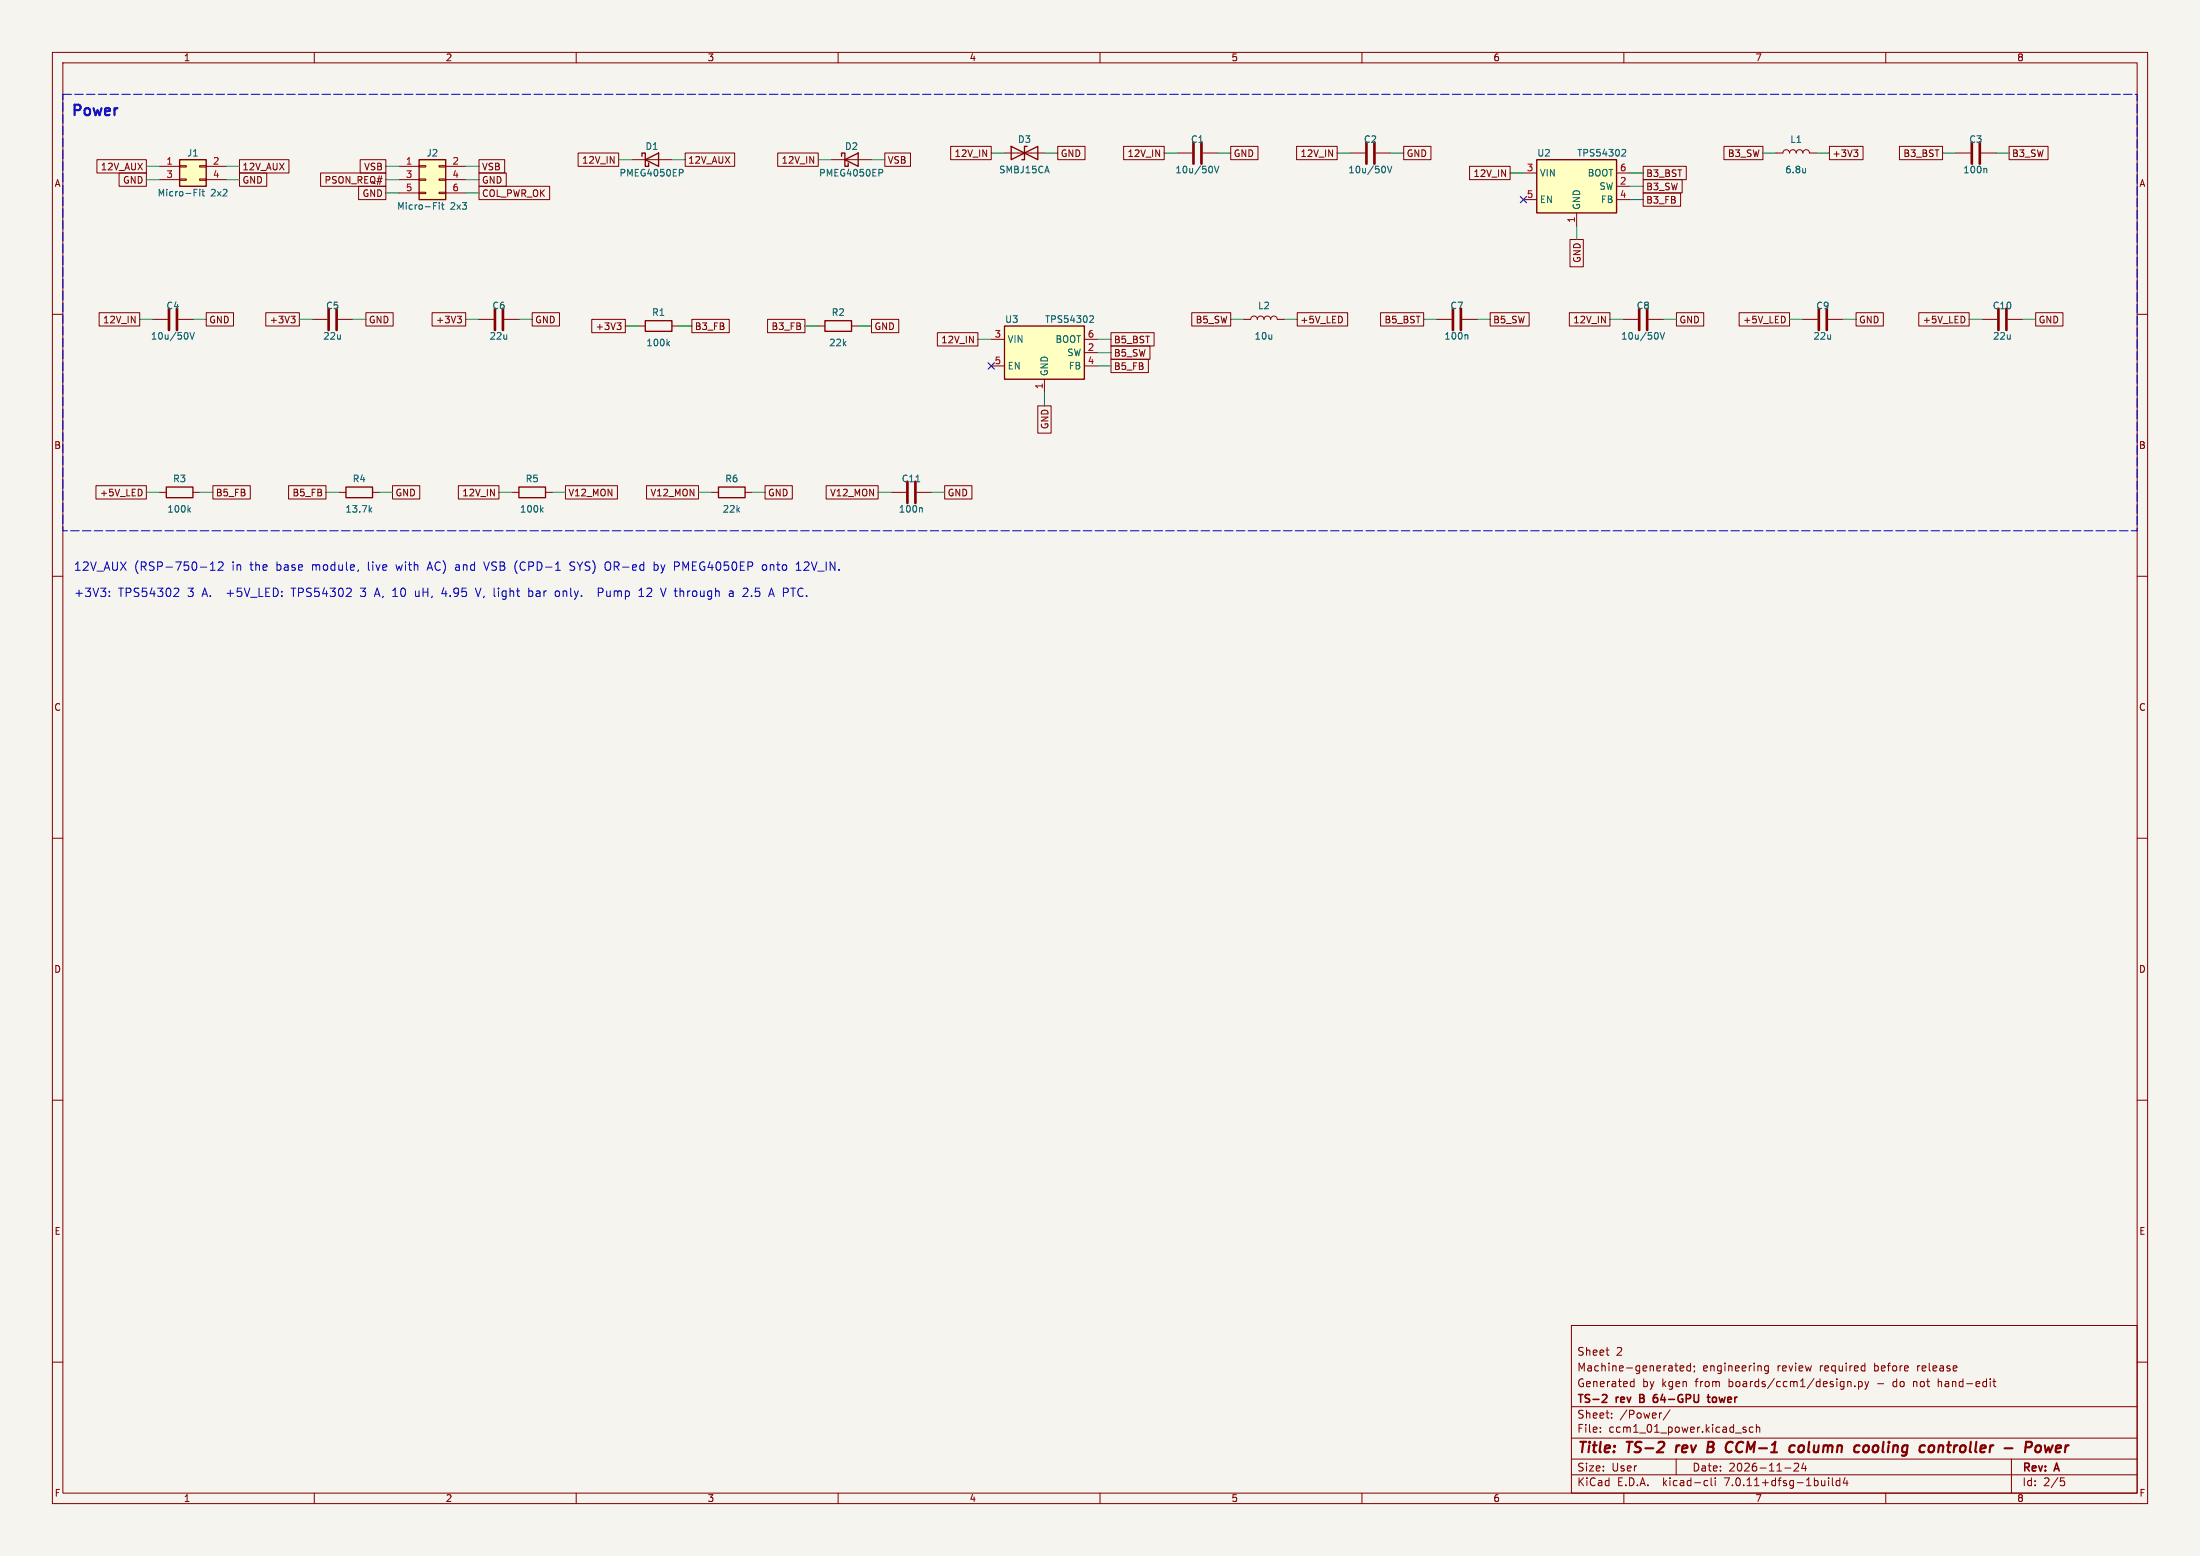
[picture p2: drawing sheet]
<svg xmlns="http://www.w3.org/2000/svg" width="420mm" height="297mm" viewBox="0 0 420 297" stroke-linecap="round" stroke-linejoin="round" font-family="sans-serif">
<path d="M0 0h420v297h-420z" fill="#f5f4ef" stroke="#f5f4ef" stroke-width=".19"/>
<g fill="none" stroke="#840000" stroke-width=".19">
<path d="M10 10h400v277h-400zM12 12h396v273h-396zM60 10v2M110 10v2M160 10v2M210 10v2M260 10v2M310 10v2M360 10v2M18.5 30.5h9.4v2.5h-9.4zM22.7 33h5.2v2.6h-5.2zM30.5 31.8h3.8"/>
<path d="M30.5 34.3h3.8M34.3 34.2h1.3v.2h-1.3zM34.3 31.6h1.3v.3h-1.3zM38.1 34.2h1.3v.2h-1.3zM38.1 31.6h1.3v.3h-1.3zM39.4 31.8h3.8M39.4 34.3h3.8M45.7 30.5h9.5v2.5h-9.5zM45.7 33h5.2v2.6h-5.2zM61.2 33h12.5v2.6h-12.5zM68.5 35.6h5.2v2.5h-5.2zM68.8 30.5h4.9v2.5h-4.9z"/>
<path d="M76.2 31.8h3.8M76.2 34.3h3.8M76.2 36.8h3.8M80 36.7h1.3v.3h-1.3zM80 34.2h1.3v.2h-1.3zM80 31.6h1.3v.3h-1.3zM83.8 36.7h1.3v.3h-1.3zM83.8 34.2h1.3v.2h-1.3zM83.8 31.6h1.3v.3h-1.3zM85.1 31.8h3.8M85.1 34.3h3.8M85.1 36.8h3.8"/>
<path d="M91.4 30.5h4.9v2.5h-4.9zM91.4 35.6h13.5v2.5h-13.5zM91.4 33h5.2v2.6h-5.2zM110.4 29.2h7.7v2.6h-7.7zM120.6 30.5h7.7M130.8 29.2h9.4v2.6h-9.4zM148.5 29.2h7.7v2.6h-7.7zM158.7 30.5h7.7M168.9 29.2h4.9v2.6h-4.9zM181.5 27.9h7.7v2.6h-7.7zM191.8 29.2h7.6M201.9 27.9h5.2v2.6h-5.2z"/>
<path d="M214.5 27.9h7.7v2.6h-7.7zM224.8 29.2h2.8M229.6 29.2h2.8M234.9 27.9h5.3v2.6h-5.3zM247.5 27.9h7.8v2.6h-7.8zM257.8 29.2h2.8M262.6 29.2h2.8M268 27.9h5.2v2.6h-5.2zM280.5 31.8h7.8v2.5h-7.8zM290.8 33h2.6M290.8 38.1h2.6M308.6 35.6h2.5"/>
<path d="M308.6 33h2.5M308.6 38.1h2.5M313.7 31.8h8.2v2.5h-8.2zM313.7 36.8h7.1v2.6h-7.1zM313.7 34.3h7.4v2.5h-7.4zM329.1 27.9h7.4v2.6h-7.4zM339.1 29.2h1.3a.64 .64 0 0 1 .6-.6 .64 .64 0 0 1 .6 .6 .64 .64 0 0 1 .7-.6 .64 .64 0 0 1 .6 .6 .64 .64 0 0 1 .6-.6 .64 .64 0 0 1 .7 .6 .64 .64 0 0 1 .6-.6 .64 .64 0 0 1 .6 .6h1.3M349.2 27.9h6.5v2.6h-6.5zM353.9 28.6h.8l-.5 .5M354.4 29.1l.3 .2v.3l-.3 .3M362.6 27.9h8.2v2.6h-8.2zM373.4 29.2h2.8"/>
<path d="M378.2 29.2h2.8M383.5 27.9h7.5v2.6h-7.5zM10 60h2M18.9 59.7h7.8v2.5h-7.8zM39.4 59.7h5.2v2.5h-5.2zM50.7 59.7h6.4v2.5h-6.4zM69.8 59.7h5.3v2.5h-5.3zM82.5 59.7h6.4v2.5h-6.4zM101.6 59.7h5.2v2.5h-5.2zM227.5 59.7h7.4v2.5h-7.4zM247.6 59.7h9.7v2.5h-9.7zM263.6 59.7h8.2v2.5h-8.2z"/>
<path d="M284.5 59.7h7.4v2.5h-7.4zM299.6 59.7h7.7v2.5h-7.7zM299.7 45.7h2.6v5.2h-2.6zM301 40.6v2.6M320 59.7h5.2v2.5h-5.2zM332 59.7h9.6v2.5h-9.6zM354.3 59.7h5.2v2.5h-5.2zM366.3 59.7h9.6v2.5h-9.6zM388.6 59.7h5.2v2.5h-5.2zM408 60h2M29.2 61h2.8M34 61h2.8"/>
<path d="M55.5 60.4h.8l-.4 .4M56.1 60.8l.2 .3v.3l-.2 .2M59.7 61h2.8M64.5 61h2.8M87.3 60.4h.8l-.4 .4M87.8 60.8l.3 .3v.3l-.3 .2M91.4 61h2.8M96.3 61h2.8M113 61h6.4v2.5h-6.4zM117.8 61.6h.8l-.5 .5M118.3 62.1l.3 .3v.3l-.3 .2M121.9 62.2h1.3"/>
<path d="M128.3 62.2h1.2M132.1 61h7.1v2.5h-7.1zM146.5 61h7.2v2.5h-7.2zM156.2 62.2h1.3M162.6 62.2h1.2M166.4 61h5.2v2.5h-5.2zM178.9 63.5h7.8v2.5h-7.8zM189.2 64.8h2.6M189.2 69.9h2.6M198.1 77.5h2.6v5.2h-2.6zM199.4 72.4v2.5M207 67.3h2.5"/>
<path d="M207 64.8h2.5M207 69.9h2.5M212.1 68.6h7.1v2.5h-7.1zM212.1 66h7.4v2.6h-7.4zM212.1 63.5h8.2v2.5h-8.2zM237.5 61h1.3a.64 .64 0 0 1 .6-.7 .64 .64 0 0 1 .6 .7 .64 .64 0 0 1 .7-.7 .64 .64 0 0 1 .6 .7 .64 .64 0 0 1 .6-.7 .64 .64 0 0 1 .7 .7 .64 .64 0 0 1 .6-.7 .64 .64 0 0 1 .6 .7h1.3M274.3 61h2.8M279.1 61h2.8M309.9 61h2.8M314.7 61h2.8M344.2 61h2.8M349 61h2.8"/>
<path d="M378.5 61h2.8M383.3 61h2.8M18.3 92.7h9.6v2.6h-9.6zM30.5 94h1.2M36.8 94h1.3M40.6 92.7h7.2v2.6h-7.2zM55.1 92.7h7.1v2.6h-7.1zM64.8 94h1.2M71.1 94h1.3M74.9 92.7h5.2v2.6h-5.2zM87.5 92.7h7.7v2.6h-7.7zM97.8 94h1.3"/>
<path d="M104.1 94h1.3M107.9 92.7h10v2.6h-10zM123.4 92.7h9.9v2.6h-9.9zM135.9 94h1.3M142.2 94h1.3M146 92.7h5.3v2.6h-5.3zM157.7 92.7h9.9v2.6h-9.9zM170.2 94h2.8M175 94h2.8M180.3 92.7h5.2v2.6h-5.2zM10 110h2M408 110h2"/>
<path d="M10 160h2M408 160h2M10 210h2M408 210h2M10 260h2M300 253h108v32h-108zM306.6 257.7h.6M307 258.7h.2M408 260h2M300 278.5h108M300 274.5h108M300 268.5h108"/>
<path d="M305.5 273.2v.2M305.5 272.5v.1M307.7 270.5v.2M307.7 269.8v.1M311.4 264.6h.5M311.4 263.8h.5M311.9 263.2v1.5M317.2 269.7l-.3 .1M318.8 269.1l-1.3 1.9M319.7 260.7h.6M320 278.5v3M320 261.6l.3 .1"/>
<path d="M320.7 261.2l.7-.2v-.2l-.5-.1-.2 .2 .1 .7h.6M322.7 260.8l-.4-.1-.3 .3 .2 .6h.5M322.7 260.2v1.5M323.4 260.8v.1M323.5 261.6l-.1 .3M332.8 272.8l.5 .2 .1 .2-.2 .2-.5-.1M332.8 272.5h.5M334.7 272.5l-.5-.1-.3 .3 .2 .6h.6M335.3 272.5l.2-.1 .4 .1v.9M335.3 271.9v1.5M337.6 260.8l-.4-.1-.3 .3 .1 .6h.6M337.6 260.7v1.2l-.3 .3-.4-.1"/>
<path d="M342.5 279.4l.6-.1 .2 .1 .1 .3-1 1.1h1M344.3 279.2l-.4 1.1h1M344.7 279.8v1M352.7 263.8l.2-.1 .4 .1 .1 .9M352.7 263.7v1M354.1 264.5v.2M354.8 263.8l.4-.1 .3 .3-.1 .6h-.6M354.8 263.7v1.5M355.6 260.7l.4 .1M356 263.7l.4 1M356 261.6l-.4 .1M356 260.2v1.5"/>
<path d="M356.4 264.7l-.4 .5M356.7 263.7l-.3 1M365.3 263.7v1M365.4 263.8h-.1M370 263.2v1.5M370.2 263.7l-.2 .1M380.4 263.7h.6M380.7 263.2v1.3l.3 .2M384 278.5v6.5M60 285v2M110 285v2M160 285v2"/>
<path d="M210 285v2M260 285v2M300 281.5h108M310 285v2M325.6 282.6l.4 .1M326 283.5l-.4 .1M326.7 282.1v1.3l.2 .2M327.4 282.1v.1M327.4 282.6v1M340.7 280.2h1.2M349.1 282.1v.1M349.1 282.6v1"/>
<path d="M349.8 282.1v1.3l.2 .2M351.2 282.7l-.4-.1-.3 .3 .2 .6h.5M351.2 282.1v1.5M352.2 282l-.3 1.1h.9M352.6 282.6v1M360 285v2M393.4 282.1h.7M393.5 282.7h.4l.3 .2-.2 .6-.5 .1"/>
</g>
<g fill="none" stroke="#840000" stroke-width=".4">
<path d="M320.1 275.9l-.2 1.3M326 276.2h.7M326.7 276.2l.3 .1M326.8 275.2h-.6l-.3 2 1-.1M326.9 276.1l-.2 .1M330.4 275.2l.4 .2M342.6 276a.66 .66 0 0 0-1 .3v.5l.1 .3h.8M344.3 276a.58 .58 0 0 0-.9 .3v.7a.53 .53 0 0 0 .8 0M355.7 276.3a.55 .55 0 0 1 .6-.4 .55 .55 0 0 1 .5 .4l-.1 .5a.6 .6 0 0 1-.9 .3M368.9 275.9l.4 .4-.2 .7M370.2 275.9l-.2 1.3M370.7 275.9l-.6 .2"/>
<path d="M387.7 276.2l-1 .1M387.8 276.1a.51 .51 0 0 0-.2-.9h-.8l-.2 2M388.8 276h.7M390.4 275.9l.2 1.3 .5-.9 .2 .9 .6-1.3"/>
</g>
<path d="M306.1 266.2l.5 .1 .2 .3-1 1.1h1M313 266.9h.5M313.5 266.2h-.5v1.5h.6M315.8 267.6h.5M315.8 266.8h.5M316.3 266.2a.53 .53 0 0 0-.6 .3M325.9 266.7h.6M326.1 266.2v1.3l.4 .2M327.4 266.7l-.4 .1-.1 .2 .1 .5 .4 .2" fill="none" stroke="#840000" stroke-width=".3"/>
<g fill="none" stroke="#840000" stroke-width=".25">
<path d="M34.3 30.5h5.1v5.1h-5.1zM80 30.5h5.1v7.6h-5.1zM122.6 29.8v-.6h.6v2.6h.6v-.7M123.2 30.5l2.5-1.3v2.6zM160.7 29.8v-.6h.6v2.6h.6v-.7M161.3 30.5l2.5-1.3v2.6zM193 27.9v2.6l5.1-2.6v2.6zM196.1 27.9h-.5v2.6h-.5M293.4 30.5h15.2v10.1h-15.2zM123.2 61.2h5.1v2h-5.1zM157.5 61.2h5.1v2h-5.1zM191.8 62.2h15.2v10.2h-15.2z"/>
<path d="M31.7 93h5.1v2h-5.1zM66 93h5.1v2h-5.1zM99.1 93h5v2h-5zM137.2 93h5v2h-5z"/>
</g>
<g fill="none" stroke="#006464" stroke-width=".19">
<path d="M37 36.7h.5M37 36.1h.6M38.1 36.1v.2M38.1 36.6v.8M38.6 36.6h.4M38.7 36.1v1.1l.3 .2M82.8 39.3h.4M82.8 38.7h.6M83.9 38.7v.1M83.9 39.1v.8M84.3 39.1h.5M84.5 38.7v1.1l.3 .1"/>
<path d="M130.2 32.3l.2 .3v.3l-.2 .1M168.3 32.3l.2 .3v.3l-.2 .1M231.4 32v.7M231.8 31.7l.5 1.3 .4-1.3M264.4 32v.7M264.9 31.7l.4 1.3 .4-1.3M309.8 28.5l.4 .1 .2 .3-.8 .9h.8M344.7 32.1v.9M344.7 32.9h-.1M379.1 32.1l.2 .2v.7M35.8 63.7v.8M36.3 63.5l.4 1.2 .4-1.2"/>
<path d="M127.5 65.5l.3 .5M127.8 65.2l-.5 .4M208.2 60.3h.4l.2 .3-.8 .9h.8M280 63.9l.2 .2v.6M316.5 63.7v.8M316.9 63.5l.4 1.2 .5-1.2M36 97.3l.4 .5M36.4 96.9l-.5 .5M70.6 97.3l.4 .5M71 96.9l-.5 .5M103.3 97.3l.4 .5M103.7 96.9l-.5 .5"/>
<path d="M174.9 92h.7M175.9 96.9l.2 .2v.7"/>
</g>
<g fill="none" stroke="#840000" stroke-width=".51">
<path d="M227.8 27.2v4M229.4 27.2v4M260.9 27.2v4M262.4 27.2v4M376.4 27.2v4M378 27.2v4M32.3 58.9v4.1M33.8 58.9v4.1M62.7 58.9v4.1M64.3 58.9v4.1M94.5 58.9v4.1M96 58.9v4.1"/>
<path d="M277.4 58.9v4.1M278.9 58.9v4.1M312.9 58.9v4.1M314.5 58.9v4.1M347.2 58.9v4.1M348.7 58.9v4.1M381.5 58.9v4.1M383 58.9v4.1M173.2 91.9v4.1M174.8 91.9v4.1"/>
</g>
<g fill="#ffffc2" stroke="#ffffc2" stroke-width=".19">
<path d="M34.3 30.5h5.1v5.1h-5.1z"/>
<path d="M80 30.5h5.1v7.6h-5.1z"/>
<path d="M293.4 30.5h15.2v10.1h-15.2z"/>
<path d="M191.8 62.2h15.2v10.2h-15.2z"/>
</g>
<g fill="none" stroke="#0000c2" stroke-width=".19">
<path d="M20.9 113.7v.2M20.9 112.9v.1M33.5 112.3h.5l.1 .4-1 1.2h1M38.3 108.2h1.2M40.2 108.9h.9M40.2 107.7l.4-.4v1.6M41.7 107.4l.6-.1 .2 .1 .1 .3-1 1.2h1M68.4 108.8l-.1 .2M72 112.3l-.5 1.6M79.3 112.8v.8l.1 .2 .4 .1M82.1 107.3l-.6 1.6M84.7 112.2l-.4 1.1h1"/>
<path d="M90.7 112.3l.6 1.6 .5-1.6M92.3 107.3l.6 1.6M101 112.9l.4-.1 .3 .3v.5l-.1 .2h-.6M101 112.3v1.6M106.3 112.8l.4 .1 .1 .2-.1 .6-.4 .2M108.8 108.8l.6 .1M109.5 107.3h-.4l-.3 .3 .2 .3 .4 .2M114.2 113.1l.8-.1 .1-.2v-.4l-.3-.1h-.6v1.6M115.7 108.8l.5 .1M116.2 107.3h-.5M122 113.9h.9M124.3 112.9l-.9 1h1"/>
<path d="M124.9 107.9l.4-.1 .3 .3v.5l-.1 .2h-.6M124.9 107.3v1.6M129.4 107.3l.3 .3-.1 .3-.2 .2M139.3 113.8h.7M139.3 112.9h.6l.1 1M140 113.2l-.7 .1M145.7 107.9l.4-.1 .3 .3v.5l-.3 .3-.4-.1-.2-.2v-.5zM152 108.9h.9M152.3 107.5l.2-.2v1.6"/>
</g>
<path d="M12 18h396v83.3h-396v-83.3" fill="none" stroke="#0000c2" stroke-width=".19" stroke-dasharray="1.6 .6"/>
<g fill="none" stroke="#009600" stroke-width=".19">
<path d="M27.9 31.8h2.6M27.9 34.3h2.6M43.2 31.8h2.5M43.2 34.3h2.5M73.7 31.8h2.5M73.7 34.3h2.5M73.7 36.8h2.5M88.9 31.8h2.5M88.9 34.3h2.5M88.9 36.8h2.5M118.1 30.5h2.5M128.3 30.5h2.5"/>
<path d="M156.2 30.5h2.5M166.4 30.5h2.5M189.2 29.2h2.6M199.4 29.2h2.5M222.2 29.2h2.6M232.4 29.2h2.5M255.3 29.2h2.5M265.4 29.2h2.6M288.3 33h2.5M311.1 33h2.6M311.1 38.1h2.6M311.1 35.6h2.6"/>
<path d="M336.5 29.2h2.6M346.7 29.2h2.5M370.8 29.2h2.6M381 29.2h2.5M301 43.2v2.5M26.7 61h2.5M36.8 61h2.6M57.1 61h2.6M67.3 61h2.5M88.9 61h2.5M99.1 61h2.5M119.4 62.2h2.5"/>
<path d="M129.5 62.2h2.6M153.7 62.2h2.5M163.8 62.2h2.6M186.7 64.8h2.5M199.4 74.9v2.6M209.5 67.3h2.6M209.5 64.8h2.6M209.5 69.9h2.6M234.9 61h2.6M245.1 61h2.5M271.8 61h2.5M281.9 61h2.6"/>
<path d="M307.3 61h2.6M317.5 61h2.5M341.6 61h2.6M351.8 61h2.5M375.9 61h2.6M386.1 61h2.5M27.9 94h2.6M38.1 94h2.5M62.2 94h2.6M72.4 94h2.5M95.2 94h2.6M105.4 94h2.5"/>
<path d="M133.3 94h2.6M143.5 94h2.5M167.6 94h2.6M177.8 94h2.5"/>
</g>
<path d="M290.2 37.5l1.2 1.2M291.4 37.5l-1.2 1.2M188.6 69.2l1.2 1.3M189.8 69.2l-1.2 1.3" fill="none" stroke="#000084" stroke-width=".19"/>
<text font-size="2.8" fill="#0000c2" x="13.5" y="22.3">Power</text>
<g font-size="2.8" fill="#840000">
<text x="301" y="277.9">Title:</text>
<text x="310.6" y="277.9">TS-2</text>
<text x="320.8" y="277.9">rev</text>
<text x="327.6" y="277.9">B</text>
<text x="331.9" y="277.9">CCM-1</text>
<text x="344.9" y="277.9">column</text>
<text x="358.1" y="277.9">cooling</text>
<text x="371.4" y="277.9">controller</text>
<text x="388.2" y="277.9">-</text>
<text x="393" y="277.9">Power</text>
</g>
<g font-size="2.2" fill="#0000c2">
<text x="14" y="109.1">12V_AUX</text>
<text x="25.6" y="109.1">(RSP-750-12</text>
<text x="44.3" y="109.1">in</text>
<text x="47.9" y="109.1">the</text>
<text x="52.9" y="109.1">base</text>
<text x="59.9" y="109.1">module,</text>
<text x="70.7" y="109.1">live</text>
<text x="76.2" y="109.1">with</text>
<text x="82.4" y="109.1">AC) and</text>
<text x="93.5" y="109.1">VSB (CPD-1</text>
<text x="110" y="109.1">SYS)</text>
<text x="116.9" y="109.1">OR-ed</text>
<text x="126.3" y="109.1">by</text>
<text x="130.3" y="109.1">PMEG4050EP</text>
<text x="147.3" y="109.1">onto</text>
<text x="153.9" y="109.1">12V_IN.</text>
<text x="14" y="114.1">+3V3:</text>
<text x="22.5" y="114.1">TPS54302</text>
<text x="35.8" y="114.1">3</text>
<text x="38.7" y="114.1">A.</text>
<text x="43.6" y="114.1">+5V_LED:</text>
<text x="56.1" y="114.1">TPS54302</text>
<text x="69.4" y="114.1">3</text>
<text x="72.3" y="114.1">A, 10</text>
<text x="80.2" y="114.1">uH,</text>
<text x="85.5" y="114.1">4.95</text>
<text x="92.1" y="114.1">V, light</text>
<text x="102.4" y="114.1">bar</text>
<text x="107.6" y="114.1">only.</text>
<text x="116.1" y="114.1">Pump</text>
<text x="124" y="114.1">12</text>
<text x="128.5" y="114.1">V through</text>
<text x="141.7" y="114.1">a</text>
<text x="144.5" y="114.1">2.5</text>
<text x="149.6" y="114.1">A PTC.</text>
</g>
<g font-size="2.1" fill="#840000">
<text x="301" y="262">Machine-generated;</text>
<text x="301" y="259">Sheet</text>
<text x="308.5" y="259">2</text>
<text x="325" y="262">engineering</text>
<text x="339.3" y="262">review</text>
<text x="347.5" y="262">required</text>
<text x="358" y="262">before</text>
<text x="366.4" y="262">release</text>
<text x="301" y="268.2">TS-2</text>
<text x="301" y="265">Generated</text>
<text x="308.6" y="268.2">rev</text>
<text x="313.5" y="265">by</text>
<text x="313.7" y="268.2">B</text>
<text x="316.9" y="268.2">64-GPU</text>
<text x="317.3" y="265">kgen</text>
<text x="323.8" y="265">from</text>
<text x="328" y="268.2">tower</text>
<text x="330.3" y="265">boards/ccm1/design.py</text>
<text x="358.8" y="265">-</text>
<text x="361.9" y="265">do</text>
<text x="365.9" y="265">not</text>
<text x="370.8" y="265">hand-edit</text>
<text x="301" y="273.7">File:</text>
<text x="301" y="271">Sheet:</text>
<text x="307.1" y="273.7">ccm1_01_power.kicad_sch</text>
<text x="309.2" y="271">/Power/</text>
<text x="301" y="281.1">Size:</text>
<text x="307.6" y="281.1">User</text>
<text x="323" y="281.1">Date:</text>
<text x="330" y="281.1">2026-11-24</text>
<text x="386" y="281.3">Rev:</text>
<text x="392.4" y="281.3">A</text>
<text x="301" y="283.9">KiCad</text>
<text x="308.7" y="283.9">E.D.A.</text>
<text x="317.6" y="283.9">kicad-cli</text>
<text x="329.5" y="283.9">7.0.11+dfsg-1build4</text>
<text x="386" y="283.9">Id:</text>
<text x="390.1" y="283.9">2/5</text>
</g>
<g font-size="1.8" fill="#840000">
<text x="35" y="11.9">1</text>
<text x="85" y="11.9">2</text>
<text x="135" y="11.9">3</text>
<text x="185" y="11.9">4</text>
<text x="235" y="11.9">5</text>
<text x="285" y="11.9">6</text>
<text x="335" y="11.9">7</text>
<text x="385" y="11.9">8</text>
<text x="10.3" y="35.9">A</text>
<text x="19.2" y="32.7">12V_AUX</text>
<text x="23.4" y="35.2">GND</text>
<text x="46.2" y="32.7">12V_AUX</text>
<text x="46.2" y="35.2">GND</text>
<text x="61.9" y="35.2">PSON_REQ#</text>
<text x="69.4" y="32.7">VSB</text>
<text x="91.9" y="32.7">VSB</text>
<text x="91.9" y="35.2">GND</text>
<text x="111" y="31.4">12V_IN</text>
<text x="131.3" y="31.4">12V_AUX</text>
<text x="149.1" y="31.4">12V_IN</text>
<text x="169.4" y="31.4">VSB</text>
<text x="182.1" y="30.2">12V_IN</text>
<text x="202.4" y="30.2">GND</text>
<text x="215.2" y="30.2">12V_IN</text>
<text x="235.4" y="30.2">GND</text>
<text x="248.2" y="30.2">12V_IN</text>
<text x="268.4" y="30.2">GND</text>
<text x="281.2" y="34">12V_IN</text>
<text x="314.2" y="34">B3_BST</text>
<text x="329.8" y="30.2">B3_SW</text>
<text x="349.7" y="30.2">+3V3</text>
<text x="363.3" y="30.2">B3_BST</text>
<text x="384" y="30.2">B3_SW</text>
<text x="408.3" y="35.9">A</text>
<text x="69.1" y="37.8">GND</text>
<text x="91.9" y="37.8">COL_PWR_OK</text>
<text x="314.2" y="39.1">B3_FB</text>
<text x="314.2" y="36.5">B3_SW</text>
<text x="301.9" y="50.3" transform="rotate(-90 301.9 50.3)">GND</text>
<text x="19.6" y="61.9">12V_IN</text>
<text x="39.8" y="61.9">GND</text>
<text x="51.4" y="61.9">+3V3</text>
<text x="70.3" y="61.9">GND</text>
<text x="83.1" y="61.9">+3V3</text>
<text x="102.1" y="61.9">GND</text>
<text x="113.6" y="63.2">+3V3</text>
<text x="132.6" y="63.2">B3_FB</text>
<text x="147.2" y="63.2">B3_FB</text>
<text x="166.8" y="63.2">GND</text>
<text x="179.6" y="65.7">12V_IN</text>
<text x="212.6" y="65.7">B5_BST</text>
<text x="228.2" y="61.9">B5_SW</text>
<text x="248.1" y="61.9">+5V_LED</text>
<text x="264.2" y="61.9">B5_BST</text>
<text x="285" y="61.9">B5_SW</text>
<text x="300.3" y="61.9">12V_IN</text>
<text x="320.5" y="61.9">GND</text>
<text x="332.7" y="61.9">+5V_LED</text>
<text x="354.8" y="61.9">GND</text>
<text x="367" y="61.9">+5V_LED</text>
<text x="389.1" y="61.9">GND</text>
<text x="212.6" y="70.8">B5_FB</text>
<text x="212.6" y="68.3">B5_SW</text>
<text x="200.3" y="82" transform="rotate(-90 200.3 82)">GND</text>
<text x="10.3" y="85.9">B</text>
<text x="408.2" y="85.9">B</text>
<text x="19" y="94.9">+5V_LED</text>
<text x="41.1" y="94.9">B5_FB</text>
<text x="55.7" y="94.9">B5_FB</text>
<text x="75.4" y="94.9">GND</text>
<text x="88.2" y="94.9">12V_IN</text>
<text x="108.4" y="94.9">V12_MON</text>
<text x="124.1" y="94.9">V12_MON</text>
<text x="146.5" y="94.9">GND</text>
<text x="158.4" y="94.9">V12_MON</text>
<text x="180.8" y="94.9">GND</text>
<text x="10.3" y="135.9">C</text>
<text x="408.2" y="135.9">C</text>
<text x="10.3" y="185.9">D</text>
<text x="408.2" y="185.9">D</text>
<text x="10.3" y="235.9">E</text>
<text x="408.3" y="235.9">E</text>
<text x="10.3" y="285.9">F</text>
<text x="35" y="286.9">1</text>
<text x="85" y="286.9">2</text>
<text x="135" y="286.9">3</text>
<text x="185" y="286.9">4</text>
<text x="235" y="286.9">5</text>
<text x="285" y="286.9">6</text>
<text x="335" y="286.9">7</text>
<text x="385" y="286.9">8</text>
<text x="408.3" y="285.9">F</text>
</g>
<g font-size="1.8" fill="#006464">
<text x="123.1" y="28.8">D1</text>
<text x="161.2" y="28.8">D2</text>
<text x="194.2" y="27.5">D3</text>
<text x="227.3" y="27.5">C1</text>
<text x="260.3" y="27.5">C2</text>
<text x="341.7" y="27.5">L1</text>
<text x="375.8" y="27.5">C3</text>
<text x="35.6" y="30.1">J1</text>
<text x="81.4" y="30.1">J2</text>
<text x="118.2" y="33.9">PMEG4050EP</text>
<text x="156.3" y="33.9">PMEG4050EP</text>
<text x="190.6" y="33.3">SMBJ15CA</text>
<text x="224.3" y="33.3">10u/50V</text>
<text x="257.3" y="33.3">10u/50V</text>
<text x="293.4" y="30.1">U2</text>
<text x="293.9" y="33.9">VIN</text>
<text x="301" y="30.1">TPS54302</text>
<text x="303" y="33.9">BOOT</text>
<text x="340.7" y="33.3">6.8u</text>
<text x="374.7" y="33.3">100n</text>
<text x="30" y="37.7">Micro-Fit</text>
<text x="40.2" y="37.7">2x2</text>
<text x="75.7" y="40.2">Micro-Fit</text>
<text x="85.9" y="40.2">2x3</text>
<text x="293.9" y="39">EN</text>
<text x="301.9" y="40.1" transform="rotate(-90 301.9 40.1)">GND</text>
<text x="305.2" y="36.4">SW</text>
<text x="305.5" y="39">FB</text>
<text x="31.7" y="59.2">C4</text>
<text x="62.2" y="59.2">C5</text>
<text x="93.9" y="59.2">C6</text>
<text x="240.1" y="59.2">L2</text>
<text x="276.8" y="59.2">C7</text>
<text x="312.3" y="59.2">C8</text>
<text x="346.6" y="59.2">C9</text>
<text x="380.3" y="59.2">C10</text>
<text x="28.7" y="65">10u/50V</text>
<text x="61.6" y="65">22u</text>
<text x="93.4" y="65">22u</text>
<text x="124.4" y="60.5">R1</text>
<text x="158.7" y="60.5">R2</text>
<text x="191.8" y="61.8">U3</text>
<text x="192.3" y="65.6">VIN</text>
<text x="199.4" y="61.8">TPS54302</text>
<text x="201.4" y="65.6">BOOT</text>
<text x="239.4" y="65">10u</text>
<text x="275.6" y="65">100n</text>
<text x="309.4" y="65">10u/50V</text>
<text x="346.1" y="65">22u</text>
<text x="380.4" y="65">22u</text>
<text x="123.3" y="66.3">100k</text>
<text x="158.2" y="66.3">22k</text>
<text x="192.3" y="70.7">EN</text>
<text x="200.3" y="71.9" transform="rotate(-90 200.3 71.9)">GND</text>
<text x="203.6" y="68.2">SW</text>
<text x="203.9" y="70.7">FB</text>
<text x="32.9" y="92.2">R3</text>
<text x="67.2" y="92.2">R4</text>
<text x="100.3" y="92.2">R5</text>
<text x="138.4" y="92.2">R6</text>
<text x="172" y="92.2">C11</text>
<text x="31.9" y="98">100k</text>
<text x="65.8" y="98">13.7k</text>
<text x="99.2" y="98">100k</text>
<text x="137.9" y="98">22k</text>
<text x="171.5" y="98">100n</text>
</g>
<g font-size="1.8" fill="#a90000">
<text x="31.7" y="31.5">1</text>
<text x="31.7" y="34">3</text>
<text x="40.6" y="31.5">2</text>
<text x="40.6" y="34">4</text>
<text x="77.4" y="31.5">1</text>
<text x="77.4" y="34">3</text>
<text x="86.3" y="31.5">2</text>
<text x="86.3" y="34">4</text>
<text x="291.4" y="32.8">3</text>
<text x="309.2" y="35.3">2</text>
<text x="309.2" y="32.8">6</text>
<text x="77.4" y="36.6">5</text>
<text x="86.3" y="36.6">6</text>
<text x="291.4" y="37.8">5</text>
<text x="309.2" y="37.8">4</text>
<text x="300.7" y="42.6" transform="rotate(-90 300.7 42.6)">1</text>
<text x="189.8" y="64.5">3</text>
<text x="207.6" y="64.5">6</text>
<text x="189.8" y="69.6">5</text>
<text x="207.6" y="67.1">2</text>
<text x="207.6" y="69.6">4</text>
<text x="199.1" y="74.4" transform="rotate(-90 199.1 74.4)">1</text>
</g>
</svg>
